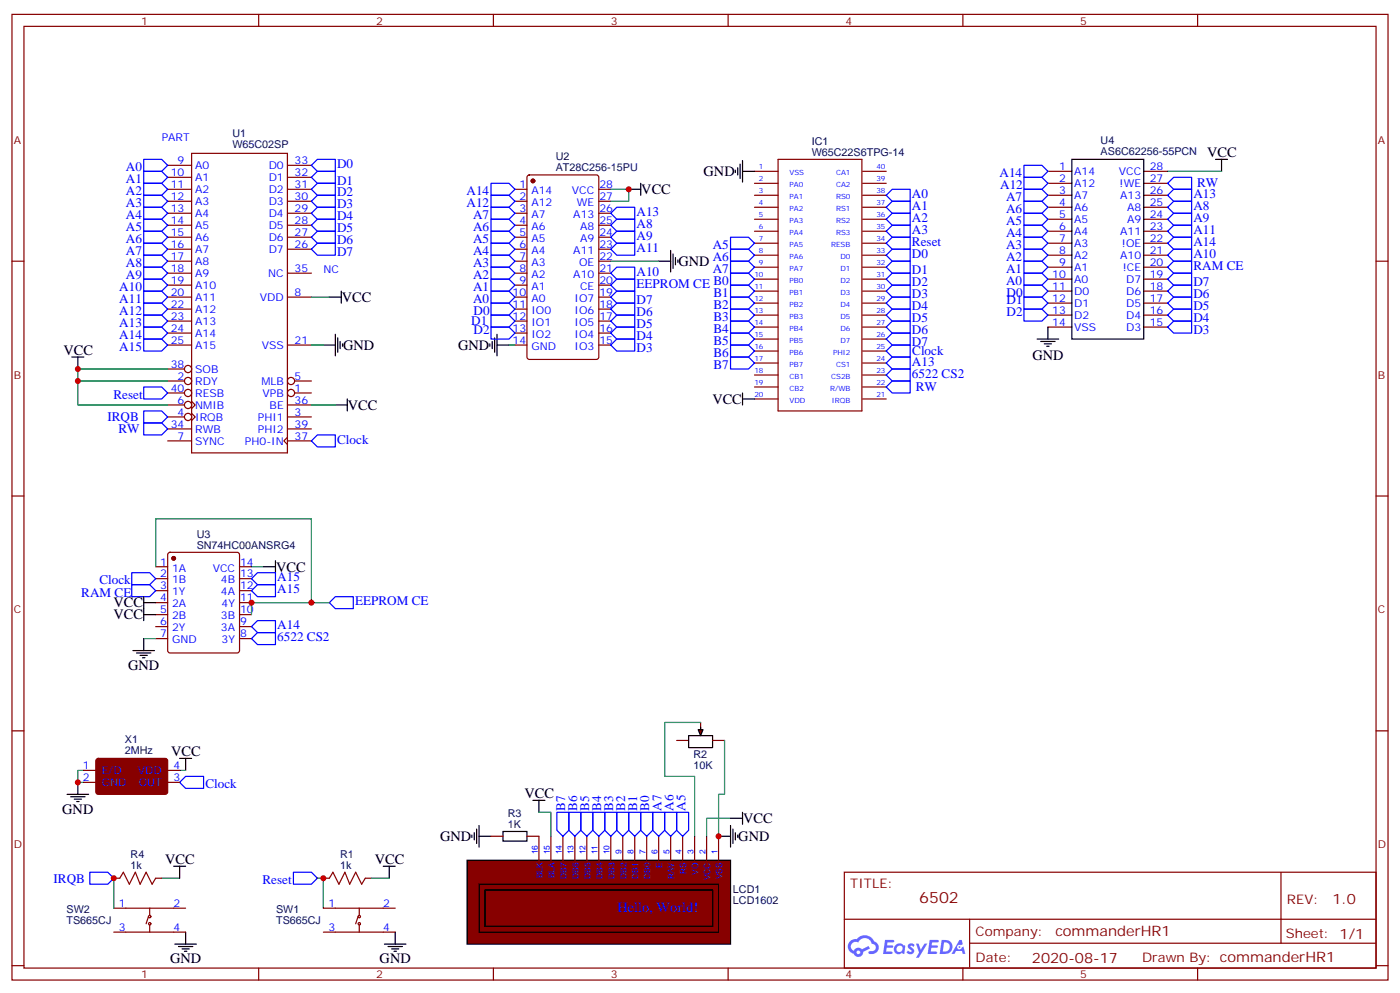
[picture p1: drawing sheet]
<svg xmlns="http://www.w3.org/2000/svg" width="412mm" height="292mm" viewBox="0 0 412 292" stroke-linecap="round" stroke-linejoin="round" font-family="sans-serif">
<g fill="none" stroke="#870000" stroke-width=".35">
<path d="M3.5 4.2h405.4v284.4h-405.4zM7.1 7.8h398.2v277.2h-398.2zM76.2 4.2v3.6M145.3 4.2v3.6M214.5 4.2v3.6M283.6 4.2v3.6M352.8 4.2v3.6M3.5 76.9h3.6M405.3 76.9h3.6M3.5 146h3.6M405.3 146h3.6M3.5 215.2h3.6"/>
<path d="M405.3 215.2h3.6M248.7 256.8h156.6v28.2h-156.6zM377.3 256.8v20.9M248.7 270.7h156.5M285.6 277.7h119.6M285.6 270.7v14.1M3.5 284.3h3.6M76.2 285v3.6M145.3 285v3.6M214.5 285v3.6M283.6 285v3.6M352.8 285v3.6"/>
<path d="M405.3 284.3h3.6"/>
</g>
<g fill="#5487ff">
<path d="M267.7 278a1.22 1.22 0 0 1 1.7 .3l-.4 .5a.47 .47 0 0 0-.3-.4 .47 .47 0 0 0-.5 .2l.1 .3a1.14 1.14 0 0 1 .8 1.7 1.14 1.14 0 0 1-1.9 0l-.2-.2 .5-.5 .7 .4a.29 .29 0 0 0 .3-.3 .29 .29 0 0 0-.2-.3 1.04 1.04 0 0 1-.6-1.7z"/>
<path d="M260.7 276.8h2.4l.3 .1-.2 .5-1.8 .1-.1 .9h1.5l.3 .3-.3 .4h-1.6l-.2 1.1h1.7l.2 .3-.2 .4h-2.6z"/>
<path d="M273.8 276.8h2.4l.3 .1-.1 .5-1.8 .1-.2 .9h1.6l.3 .3-.4 .4h-1.6l-.1 1.1h1.7l.2 .3-.2 .4h-2.6z"/>
<path d="M282.6 276.8h.7l.3 1.2-.6 .3a.69 .69 0 0 0-1 .3 .69 .69 0 0 0 .4 1 .69 .69 0 0 0 .9-.7l.5-.2 .6 2.2h-.8l-.2-.9h-1.8l-.5 .9h-.8z"/>
<path d="M269.8 277.8h.8l.6 1.9 1.1-1.9h.9l-2.6 4.2h-.8l.9-1.5z"/>
<path d="M277.4 276.8l-.6 4.1h1.3a2.11 2.11 0 0 0 2.5-2.1 2.11 2.11 0 0 0-2.5-2zM278.1 277.5a1.39 1.39 0 0 1 1.7 1.4 1.39 1.39 0 0 1-1.8 1.3h-.3z"/>
<path d="M263.7 278.4a1.54 1.54 0 0 0-.1 2.1 1.54 1.54 0 0 0 2.2 .2l.6 .2 .3-2.3-.2-.2-.4-.1a1.49 1.49 0 0 0-2.4 .1zM264 279.4a.94 .94 0 0 1 1.8 0 .94 .94 0 0 1-1.8 0z"/>
<path d="M250.4 277.1a2.18 2.18 0 0 0 1.1 3.7 1.44 1.44 0 0 0 1.6 1 1.44 1.44 0 0 0 1.2-1.5l2-1-.5-.8-1.9 1a1.47 1.47 0 0 0-2.4 .5 1.39 1.39 0 0 1-.7-2 1.39 1.39 0 0 1 2-.5 2.12 2.12 0 0 1 2.2-1.3 2.12 2.12 0 0 1 1.9 1.7 1.14 1.14 0 0 1 1.1 1.4 1.14 1.14 0 0 1-1.7 .8 .43 .43 0 0 0-.5 .3 .43 .43 0 0 0 .4 .5 1.98 1.98 0 0 0 2.5-1.2 1.98 1.98 0 0 0-1.2-2.5 3.1 3.1 0 0 0-5.3-.7l-.9 .1zM252.3 280.4a.55 .55 0 0 1 1.1 0 .55 .55 0 0 1-1.1 0z"/>
<circle cx="282.6" cy="278.9" r=".26"/>
</g>
<g fill="none" stroke="#870000" stroke-width=".35">
<path d="M49.4 48.7h7M49.4 52.2h7M49.4 55.7h7M49.4 59.3h7M56.4 45.2h28.3v88.1h-28.3zM84.7 48.7h7M84.7 52.2h7M84.7 55.7h7M84.7 59.3h7M151.7 55.7h3.5M151.7 59.3h3.5M155.5 51.7l.4-.2h19.8l.6 .4 .1 53.2-.5 .7h-20l-.6-.4-.1-53.2z"/>
<path d="M176.4 55.7h3.5M176.4 59.3h3.5M222.2 50.4h7M222.2 54h7M222.2 57.5h7M229.2 46.9h24.7v74.1h-24.7zM254.1 50.4h7M254.1 54h7M254.1 57.5h7M49.4 62.8h7M49.4 66.3h7M49.4 69.8h7"/>
<path d="M49.4 73.4h7M49.4 76.9h7M84.7 62.8h7M84.7 66.3h7M84.7 69.8h7M84.7 73.4h7M151.7 62.8h3.5M151.7 66.3h3.5M151.7 69.8h3.5M151.7 73.4h3.5M151.7 76.9h3.5M176.4 62.8h3.5"/>
<path d="M176.4 66.3h3.5M176.4 69.8h3.5M176.4 73.4h3.5M176.4 76.9h3.5M222.2 61h7M222.2 64.6h7M222.2 68.1h7M222.2 71.6h7M222.2 75.1h7M222.2 78.7h7M254.1 61h7M254.1 64.6h7"/>
<path d="M254.1 68.1h7M254.1 71.6h7M254.1 75.1h7M254.1 78.7h7M49.4 80.4h7M49.4 84h7M49.4 87.5h7M49.4 91h7M49.4 94.5h7M49.4 98.1h7M84.7 80.4h7M84.7 87.5h7"/>
<path d="M151.7 80.4h3.5M151.7 84h3.5M151.7 87.5h3.5M151.7 91h3.5M151.7 94.5h3.5M151.7 98.1h3.5M176.4 80.4h3.5M176.4 84h3.5M176.4 87.5h3.5M176.4 91h3.5M176.4 94.5h3.5M176.4 98.1h3.5"/>
<path d="M222.2 82.2h7M222.2 85.7h7M222.2 89.3h7M222.2 92.8h7M222.2 96.3h7M222.2 99.8h7M254.1 82.2h7M254.1 85.7h7M254.1 89.3h7M254.1 92.8h7M254.1 96.3h7M254.1 99.8h7"/>
<path d="M49.4 101.6h7M49.4 119.2h4.9M49.4 112.2h4.9M49.4 108.7h4.9M49.4 115.7h4.9M56.4 118.2l1.1 1-1.1 1.1M84.7 101.6h7M84.7 119.2h7M86.8 112.2h4.9M86.8 115.7h4.9M151.7 101.6h3.5M176.4 101.6h3.5"/>
<path d="M222.2 103.4h7M222.2 106.9h7M222.2 110.4h7M222.2 113.9h7M222.2 117.5h7M254.1 103.4h7M254.1 106.9h7M254.1 110.4h7M254.1 113.9h7M254.1 117.5h7M49.4 122.8h4.9M49.4 129.8h7"/>
<path d="M49.4 126.3h7M56.4 121.7l1.1 1.1-1.1 1M84.7 128.8l-1.1 1 1.1 1.1M84.7 122.8h7M84.7 129.8h7M84.7 126.3h7M45.9 166.9h3.5M45.9 170.4h3.5M45.9 173.9h3.5M45.9 177.4h3.5M49.6 162.8l.5-.2h19.7l.5 .2 .3 .5v28.3l-.3 .5-.5 .2h-19.7l-.5-.3-.2-.4v-28.3zM70.6 166.9h3.5"/>
<path d="M70.6 170.4h3.5M70.6 173.9h3.5M70.6 177.4h3.5M45.9 181h3.5M45.9 184.5h3.5M45.9 188h3.5M70.6 181h3.5M70.6 184.5h3.5M70.6 188h3.5M24.7 226.8h3.5M24.7 230.4h3.5M49.4 226.8h3.5"/>
<path d="M49.4 230.4h3.5M95.2 258.6h1.8l1.1-1.8 1.7 3.5 1.8-3.5 1.4 3.5 1.8-3.5 1.7 3.5 1.1-1.7h1.8M95.2 267.4h21.2M95.2 274.5h21.2M105.5 269.9l-.7 2.1M105.8 272.3v2.2M105.8 267.4v2.1"/>
<circle cx="55.4" cy="108.7" r="1.06"/>
<circle cx="55.4" cy="112.2" r="1.06"/>
<circle cx="55.4" cy="119.2" r="1.06"/>
<circle cx="55.4" cy="115.7" r="1.06"/>
<circle cx="85.7" cy="112.2" r="1.06"/>
<circle cx="85.7" cy="115.7" r="1.06"/>
<circle cx="55.4" cy="122.8" r="1.06"/>
<circle cx="105.8" cy="269.9" r=".35"/>
<circle cx="105.8" cy="272" r=".35"/>
</g>
<g fill="none" stroke="#000" stroke-width=".35">
<path d="M185.2 55.7h3.5M188.7 54v3.5M216.6 50.1v.7M217.3 49.4v2.1M218 48.3v4.3M218.7 47.3v6.3M218.7 50.4h3.5M194 76.9h3.6M197.6 73.7v6.4M198.3 74.8v4.2M199 75.8v2.2M199.7 76.6v.7"/>
<path d="M97 87.5h3.5M98.8 98.4v6.4M99.5 99.5v4.2M100.5 85.7v3.6M145.7 99.5v4.2M146.4 98.4v6.4M21.2 105.1h3.5M22.9 105.1v3.6M95.2 101.6h3.6M98.8 119.2h3.5M100.2 100.5v2.2M100.9 101.2v.8"/>
<path d="M102.3 117.5v3.5M144.3 101.2v.8M145 100.5v2.2M146.4 101.6h3.5M218.7 117.5h3.5M218.7 115.7v3.5M77.6 166.9h3.5M81.1 165.1v3.5M39.2 191.6h6.3M40.2 192.3h4.2M41.3 193h2.1M42 193.7h.7"/>
<path d="M42.3 188v3.6M19.8 233.9h6.3M20.8 234.6h4.2M21.9 235.3h2.1M22.6 236h.7M22.9 230.4v3.5M52.9 223.3h3.5M54.7 223.3v3.5M112.9 255.1h3.5M114.7 255.1v3.5M113.2 278h6.4M114.3 278.7h4.2"/>
<path d="M115.4 279.4h2.1M116.4 274.5v3.5M116.1 280.1h.7"/>
</g>
<g fill="none" stroke="#008700" stroke-width=".35">
<path d="M179.9 55.7h5.3v3.6h-5.3M179.9 76.9h14.1M91.7 87.5h5.3M49.4 108.7h-26.5v3.5h26.5M91.7 101.6h3.5M91.7 119.2h7.1M149.9 101.6h1.8M74.1 166.9h3.5M42.3 188h3.6M24.7 226.8h-1.8v3.6h1.8M52.9 226.8h1.8M93.5 258.6h1.7v8.8"/>
<path d="M109.4 258.6h5.3"/>
</g>
<g fill="none" stroke="#00f" stroke-width=".35">
<path d="M42.3 46.9h5.3l1.8 1.8-1.8 1.7h-5.3zM42.3 50.4h5.3l1.8 1.8-1.8 1.8h-5.3zM42.3 54h5.3l1.8 1.7-1.8 1.8h-5.3zM42.3 57.5h5.3l1.8 1.8-1.8 1.7h-5.3zM93.5 46.9h5.3v3.5h-5.3l-1.8-1.7zM93.5 50.4h5.3v3.6h-5.3l-1.8-1.8zM93.5 54h5.3v3.5h-5.3l-1.8-1.8zM93.5 57.5h5.3v3.5h-5.3l-1.8-1.7zM144.6 54h5.3l1.8 1.7-1.8 1.8h-5.3zM144.6 57.5h5.3l1.8 1.8-1.8 1.7h-5.3zM261.1 57.5l1.7-1.8h5.3v3.6h-5.3zM262.8 59.3h5.3v3.5h-5.3l-1.7-1.8z"/>
<path d="M42.3 61h5.3l1.8 1.8-1.8 1.8h-5.3zM42.3 64.6h5.3l1.8 1.7-1.8 1.8h-5.3zM42.3 68.1h5.3l1.8 1.7-1.8 1.8h-5.3zM42.3 71.6h5.3l1.8 1.8-1.8 1.7h-5.3zM42.3 75.1h5.3l1.8 1.8-1.8 1.8h-5.3zM42.3 78.7h5.3l1.8 1.7-1.8 1.8h-5.3zM93.5 61h5.3v3.6h-5.3l-1.8-1.8zM93.5 64.6h5.3v3.5h-5.3l-1.8-1.8zM93.5 68.1h5.3v3.5h-5.3l-1.8-1.8zM93.5 71.6h5.3v3.5h-5.3l-1.8-1.7zM144.6 61h5.3l1.8 1.8-1.8 1.8h-5.3zM144.6 64.6h5.3l1.8 1.7-1.8 1.8h-5.3z"/>
<path d="M144.6 68.1h5.3l1.8 1.7-1.8 1.8h-5.3zM144.6 71.6h5.3l1.8 1.8-1.8 1.7h-5.3zM144.6 75.1h5.3l1.8 1.8-1.8 1.8h-5.3zM144.6 78.7h5.3l1.8 1.7-1.8 1.8h-5.3zM179.9 62.8l1.8-1.8h5.3v3.6h-5.3zM179.9 73.4l1.8-1.8h5.3v3.5h-5.3zM179.9 69.8l1.8-1.7h5.3v3.5h-5.3zM179.9 66.3l1.8-1.7h5.3v3.5h-5.3zM261.1 75.1l1.7-1.7h5.3v3.5h-5.3zM261.1 68.1l1.7-1.8h5.3v3.5h-5.3zM262.8 76.9h5.3v3.5h-5.3l-1.7-1.7zM262.8 69.8h5.3v3.6h-5.3l-1.7-1.8z"/>
<path d="M262.8 62.8h5.3v3.5h-5.3l-1.7-1.7zM42.3 82.2h5.3l1.8 1.8-1.8 1.7h-5.3zM42.3 85.7h5.3l1.8 1.8-1.8 1.8h-5.3zM42.3 89.3h5.3l1.8 1.7-1.8 1.8h-5.3zM42.3 92.8h5.3l1.8 1.7-1.8 1.8h-5.3zM42.3 96.3h5.3l1.8 1.8-1.8 1.7h-5.3zM42.3 99.8h5.3l1.8 1.8-1.8 1.8h-5.3zM144.6 82.2h5.3l1.8 1.8-1.8 1.7h-5.3zM144.6 85.7h5.3l1.8 1.8-1.8 1.8h-5.3zM144.6 89.3h5.3l1.8 1.7-1.8 1.8h-5.3zM144.6 92.8h5.3l1.8 1.7-1.8 1.8h-5.3zM144.6 96.3h5.3l1.8 1.8-1.8 1.7h-5.3z"/>
<path d="M179.9 84l1.8-1.8h5.3v3.5h-5.3zM179.9 80.4l1.8-1.7h5.3v3.5h-5.3zM181.7 99.8h5.3v3.6h-5.3l-1.8-1.8zM181.7 96.3h5.3v3.5h-5.3l-1.8-1.7zM181.7 89.3h5.3v3.5h-5.3l-1.8-1.8zM181.7 92.8h5.3v3.5h-5.3l-1.8-1.8zM181.7 85.7h5.3v3.6h-5.3l-1.8-1.8zM262.8 80.4h5.3v3.6h-5.3l-1.7-1.8zM262.8 87.5h5.3v3.5h-5.3l-1.7-1.7zM262.8 84h5.3v3.5h-5.3l-1.7-1.8zM262.8 94.5h5.3v3.6h-5.3l-1.7-1.8zM262.8 91h5.3v3.5h-5.3l-1.7-1.7z"/>
<path d="M262.8 98.1h5.3v3.5h-5.3l-1.7-1.8zM42.3 113.9h5.3l1.8 1.8-1.8 1.8h-5.3zM261.1 106.9l1.7-1.8h5.3v3.6h-5.3zM261.1 113.9l1.7-1.7h5.3v3.5h-5.3zM262.8 108.7h5.3v3.5h-5.3l-1.7-1.8zM262.8 101.6h5.3v3.5h-5.3l-1.7-1.7zM42.3 124.5h5.3l1.8 1.8-1.8 1.8h-5.3zM91.7 129.8l1.8-1.7h5.3v3.5h-5.3zM74.1 173.9l1.7-1.7h5.3v3.5h-5.3zM74.1 170.4l1.7-1.8h5.3v3.6h-5.3zM97 177.4l1.8-1.7h5.3v3.5h-5.3zM74.1 184.5l1.7-1.8h5.3v3.6h-5.3z"/>
<path d="M74.1 188l1.7-1.7h5.3v3.5h-5.3zM54.7 228.6h5.3v3.5h-5.3l-1.8-1.7zM86.4 256.8h5.3l1.8 1.8-1.8 1.7h-5.3z"/>
</g>
<g fill="#870000" stroke="#870000" stroke-width=".35">
<path d="M28.5 223.5l.4-.2 20.1 .1 .4 .6-.1 9.5-.6 .4-20-.1-.5-.6v-9.2z"/>
<circle cx="157" cy="53.3" r=".53"/>
<circle cx="51.2" cy="164.4" r=".53"/>
</g>
<path d="M137.6 253.3h77.6v24.7h-77.6z" fill="#870000" stroke="#000" stroke-width=".35"/>
<g fill="none" stroke="#870000" stroke-width=".35">
<path d="M158.7 246.2v7.1M162.3 246.2v7.1M165.8 246.2v7.1M169.3 246.2v7.1M172.9 246.2v7.1M176.4 246.2v7.1M179.9 246.2v7.1M183.4 246.2v7.1M187 246.2v7.1M190.5 246.2v7.1M194 246.2v7.1M197.6 246.2v7.1"/>
<path d="M201.1 246.2v7.1M204.6 246.2v7.1M208.1 246.2v7.1M211.7 246.2v7.1"/>
</g>
<path d="M141.1 260.3h70.6v14.2h-70.6z" fill="#870000" stroke="#000" stroke-width=".35"/>
<path d="M142.9 262.1h67v10.6h-67z" fill="none" stroke="#000" stroke-width=".35"/>
<path d="M142.9 262.1h67v10.6h-67z" fill="#870000" stroke="#000" stroke-width=".35"/>
<path d="M202.8 216.6h7.1v3.5h-7.1zM206.4 214.1v1.8M218.7 239.2v3.5M211.7 246.2h3.5M215.2 243.1v6.3M215.2 240.9h3.5M215.9 244.1v4.3M216.6 245.2v2.1M217.3 245.9v.7" fill="none" stroke="#000" stroke-width=".35"/>
<path d="M199.3 218h3.5M206.4 212.7v3.6M209.9 218h3.5" fill="none" stroke="#870000" stroke-width=".35"/>
<path d="M205.7 214.8h1.4l-.7 1.8z" fill="#870000" stroke="#000" stroke-width=".35"/>
<path d="M344 50.4h15.8M22.9 112.2v7h26.5M45.9 166.9v-14.1h45.8v24.6M97 177.4h-22.9v3.6M206.4 212.7h-10.6v15.9h8.8v17.6M213.4 218v15.9h-1.7v12.3M158.7 239.2h3.6v7M33.5 258.6v8.8M47.6 258.6h5.3M215.2 240.9h-7.1v5.3" fill="none" stroke="#008700" stroke-width=".35"/>
<g fill="none" stroke="#000" stroke-width=".35">
<path d="M315.7 46.9h21.2v52.9h-21.2zM358.1 46.9h3.5M359.8 46.9v3.5M305.5 99.8h6.4M308.7 96.3v3.5M306.6 100.5h4.2M307.6 101.2h2.1M308.3 102h.7M42.3 177.4h3.6M42.3 175.7v7M42.3 181h3.6M157 235.7h3.5"/>
<path d="M158.7 235.7v3.5M51.2 255.1h3.5M52.9 255.1v3.5M139 245.9v.7M139.7 245.2v2.1M140.4 244.1v4.3M141.1 246.2h3.5M141.1 243.1v6.3M148.2 244.8h7v2.8h-7zM51.5 278h6.4M52.6 278.7h4.2M53.6 279.4h2.1"/>
<path d="M54.7 274.5v3.5M54.3 280.1h.7"/>
</g>
<g fill="none" stroke="#870000" stroke-width=".35">
<path d="M308.7 50.4h7M308.7 54h7M308.7 57.5h7M336.9 50.4h7.1M336.9 54h7.1M336.9 57.5h7.1M308.7 61h7M308.7 64.6h7M308.7 68.1h7M308.7 71.6h7M308.7 75.1h7M308.7 78.7h7"/>
<path d="M336.9 61h7.1M336.9 64.6h7.1M336.9 68.1h7.1M336.9 71.6h7.1M336.9 75.1h7.1M336.9 78.7h7.1M308.7 82.2h7M308.7 85.7h7M308.7 89.3h7M308.7 92.8h7M308.7 96.3h7M336.9 82.2h7.1"/>
<path d="M336.9 85.7h7.1M336.9 89.3h7.1M336.9 92.8h7.1M336.9 96.3h7.1M33.5 258.6h1.8l1-1.8 1.8 3.5 1.8-3.5 1.4 3.5 1.7-3.5 1.8 3.5 1.1-1.7h1.7M144.6 246.2h3.6M155.2 246.2h3.5M33.5 267.4h21.2M33.5 274.5h21.2M43.7 269.9l-.7 2.1M44.1 272.3v2.2M44.1 267.4v2.1"/>
<circle cx="44.1" cy="269.9" r=".35"/>
<circle cx="44.1" cy="272" r=".35"/>
</g>
<g fill="none" stroke="#00f" stroke-width=".35">
<path d="M301.6 59.3h5.3l1.8 1.7-1.8 1.8h-5.3zM301.6 55.7h5.3l1.8 1.8-1.8 1.8h-5.3zM301.6 52.2h5.3l1.8 1.8-1.8 1.7h-5.3zM301.6 48.7h5.3l1.8 1.7-1.8 1.8h-5.3zM344 54l1.7-1.8h5.3v3.5h-5.3zM345.7 55.7h5.3v3.6h-5.3l-1.7-1.8zM215.2 69.8h5.3l1.7 1.8-1.7 1.8h-5.3zM215.2 73.4h5.3l1.7 1.7-1.7 1.8h-5.3zM215.2 76.9h5.3l1.7 1.8-1.7 1.7h-5.3zM301.6 76.9h5.3l1.8 1.8-1.8 1.7h-5.3zM301.6 73.4h5.3l1.8 1.7-1.8 1.8h-5.3zM301.6 69.8h5.3l1.8 1.8-1.8 1.8h-5.3z"/>
<path d="M301.6 62.8h5.3l1.8 1.8-1.8 1.7h-5.3zM301.6 66.3h5.3l1.8 1.8-1.8 1.7h-5.3zM344 61l1.7-1.7h5.3v3.5h-5.3zM344 71.6l1.7-1.8h5.3v3.6h-5.3zM344 78.7l1.7-1.8h5.3v3.5h-5.3zM345.7 62.8h5.3v3.5h-5.3l-1.7-1.7zM345.7 73.4h5.3v3.5h-5.3l-1.7-1.8zM345.7 66.3h5.3v3.5h-5.3l-1.7-1.7zM215.2 80.4h5.3l1.7 1.8-1.7 1.8h-5.3zM215.2 84h5.3l1.7 1.7-1.7 1.8h-5.3zM215.2 87.5h5.3l1.7 1.8-1.7 1.7h-5.3zM215.2 91h5.3l1.7 1.8-1.7 1.7h-5.3z"/>
<path d="M215.2 94.5h5.3l1.7 1.8-1.7 1.8h-5.3zM215.2 98.1h5.3l1.7 1.7-1.7 1.8h-5.3zM301.6 80.4h5.3l1.8 1.8-1.8 1.8h-5.3zM301.6 84h5.3l1.8 1.7-1.8 1.8h-5.3zM301.6 87.5h5.3l1.8 1.8-1.8 1.7h-5.3zM301.6 91h5.3l1.8 1.8-1.8 1.7h-5.3zM345.7 91h5.3v3.5h-5.3l-1.7-1.7zM345.7 94.5h5.3v3.6h-5.3l-1.7-1.8zM345.7 84h5.3v3.5h-5.3l-1.7-1.8zM345.7 87.5h5.3v3.5h-5.3l-1.7-1.7zM345.7 80.4h5.3v3.6h-5.3l-1.7-1.8zM215.2 101.6h5.3l1.7 1.8-1.7 1.7h-5.3z"/>
<path d="M215.2 105.1h5.3l1.7 1.8-1.7 1.8h-5.3zM42.3 121h5.3l1.8 1.8-1.8 1.7h-5.3zM38.8 172.2h5.3l1.8 1.7-1.8 1.8h-5.3zM38.8 168.6h5.3l1.8 1.8-1.8 1.8h-5.3zM164 239.2h3.6v5.3l-1.8 1.7-1.8-1.7zM167.6 239.2h3.5v5.3l-1.8 1.7-1.7-1.7zM171.1 239.2h3.5v5.3l-1.7 1.7-1.8-1.7zM174.6 239.2h3.6v5.3l-1.8 1.7-1.8-1.7zM178.2 239.2h3.5v5.3l-1.8 1.7-1.7-1.7zM181.7 239.2h3.5v5.3l-1.8 1.7-1.7-1.7zM185.2 239.2h3.5v5.3l-1.7 1.7-1.8-1.7zM188.7 239.2h3.6v5.3l-1.8 1.7-1.8-1.7z"/>
<path d="M192.3 239.2h3.5v5.3l-1.8 1.7-1.7-1.7zM195.8 239.2h3.5v5.3l-1.7 1.7-1.8-1.7zM199.3 239.2h3.5v5.3l-1.7 1.7-1.8-1.7zM26.5 256.8h5.2l1.8 1.8-1.8 1.7h-5.2z"/>
</g>
<g fill="#c00">
<circle cx="22.9" cy="230.4" r=".88"/>
<circle cx="95.3" cy="258.6" r=".88"/>
<circle cx="185.2" cy="55.7" r=".88"/>
<circle cx="211.7" cy="246.2" r=".88"/>
<circle cx="74.1" cy="177.4" r=".88"/>
<circle cx="91.7" cy="177.4" r=".88"/>
<circle cx="22.9" cy="108.7" r=".88"/>
<circle cx="22.9" cy="112.2" r=".88"/>
<circle cx="33.5" cy="258.6" r=".88"/>
</g>
<text font-size="4.6" fill="#800" x="270.8" y="265.8">6502</text>
<g font-size="4.2">
<text x="355.6" y="46.2">VCC</text>
<text x="207.3" y="51.9">GND</text>
<text x="188.9" y="57.1">VCC</text>
<text x="199.8" y="78.3">GND</text>
<text x="100.7" y="88.9">VCC</text>
<text x="18.7" y="104.4">VCC</text>
<text x="101.1" y="103">GND</text>
<text x="134.9" y="103">GND</text>
<text x="304.1" y="105.9">GND</text>
<text x="209.8" y="118.9">VCC</text>
<text x="102.5" y="120.6">VCC</text>
<text x="81.3" y="168.3">VCC</text>
<text x="33.5" y="178.9">VCC</text>
<text x="33.5" y="182.4">VCC</text>
<text x="37.7" y="197.2">GND</text>
<text x="50.4" y="222.6">VCC</text>
<text x="18.3" y="239.5">GND</text>
<text x="154.5" y="234.9">VCC</text>
<text x="218.9" y="242.4">VCC</text>
<text x="129.6" y="247.6">GND</text>
<text x="217.5" y="247.7">GND</text>
<text x="48.7" y="254.4">VCC</text>
<text x="110.4" y="254.4">VCC</text>
<text x="50.1" y="283.6">GND</text>
<text x="111.8" y="283.6">GND</text>
</g>
<text font-size="4.2" fill="#00f" x="181.9" y="268.4">Hello, World!</text>
<g font-size="4.2" fill="#800">
<text x="392.5" y="266.1">1.0</text>
<text x="310.9" y="275.6">commanderHR1</text>
<text x="304" y="283.4">2020-08-17</text>
</g>
<g font-size="3.9" fill="#00f">
<text x="37.1" y="50.4">A0</text>
<text x="37.1" y="54">A1</text>
<text x="99.3" y="49.4">D0</text>
<text x="294.4" y="52.2">A14</text>
<text x="37.1" y="57.5">A2</text>
<text x="99.3" y="54.3">D1</text>
<text x="99.3" y="57.9">D2</text>
<text x="137.4" y="57.5">A14</text>
<text x="268.6" y="58.2">A0</text>
<text x="294.6" y="55.7">A12</text>
<text x="296.4" y="59.3">A7</text>
<text x="351.5" y="58.3">A13</text>
<text x="352.6" y="55.2">RW</text>
<text x="37.1" y="61">A3</text>
<text x="37.1" y="64.6">A4</text>
<text x="99.3" y="61.4">D3</text>
<text x="99.3" y="64.9">D4</text>
<text x="137.4" y="61">A12</text>
<text x="139.4" y="64.6">A7</text>
<text x="187.5" y="63.5">A13</text>
<text x="268.6" y="61.8">A1</text>
<text x="268.6" y="65.3">A2</text>
<text x="296.4" y="62.8">A6</text>
<text x="351.5" y="61.9">A8</text>
<text x="351.5" y="65.4">A9</text>
<text x="37.1" y="68.1">A5</text>
<text x="37.1" y="71.6">A6</text>
<text x="99.3" y="68.4">D5</text>
<text x="99.3" y="72">D6</text>
<text x="139.4" y="68.1">A6</text>
<text x="139.4" y="71.6">A5</text>
<text x="187.5" y="70.6">A9</text>
<text x="187.5" y="67">A8</text>
<text x="268.6" y="68.8">A3</text>
<text x="296.4" y="66.3">A5</text>
<text x="296.4" y="69.8">A4</text>
<text x="351.5" y="68.9">A11</text>
<text x="37.1" y="75.1">A7</text>
<text x="99.3" y="75.5">D7</text>
<text x="139.4" y="75.1">A4</text>
<text x="187.5" y="74.1">A11</text>
<text x="209.9" y="73.4">A5</text>
<text x="209.9" y="76.9">A6</text>
<text x="268.6" y="75.8">D0</text>
<text x="268.6" y="72.4">Reset</text>
<text x="296.4" y="76.9">A2</text>
<text x="296.4" y="73.4">A3</text>
<text x="351.5" y="76">A10</text>
<text x="351.5" y="72.3">A14</text>
<text x="37.1" y="78.7">A8</text>
<text x="37.1" y="82.2">A9</text>
<text x="139.4" y="78.7">A3</text>
<text x="139.4" y="82.2">A2</text>
<text x="187.5" y="81.2">A10</text>
<text x="209.9" y="80.4">A7</text>
<text x="268.6" y="80.8">D1</text>
<text x="296.4" y="84">A0</text>
<text x="296.4" y="80.4">A1</text>
<text x="351.5" y="79.5">RAM CE</text>
<text x="35.1" y="85.7">A10</text>
<text x="35.1" y="89.3">A11</text>
<text x="139.4" y="85.7">A1</text>
<text x="139.4" y="89.3">A0</text>
<text x="187.5" y="84.7">EEPROM CE B0</text>
<text x="187.5" y="89.6">D7</text>
<text x="210.2" y="87.5">B1</text>
<text x="268.6" y="84.3">D2</text>
<text x="268.6" y="87.8">D3</text>
<text x="296.5" y="87.5">D0</text>
<text x="296.5" y="89.6">D1</text>
<text x="351.5" y="87.8">D6</text>
<text x="351.5" y="84.3">D7</text>
<text x="35.1" y="92.8">A12</text>
<text x="138.8" y="95.8">D1</text>
<text x="139.5" y="92.8">D0</text>
<text x="187.5" y="93.1">D6</text>
<text x="210.2" y="91">B2</text>
<text x="210.2" y="94.5">B3</text>
<text x="268.6" y="91.4">D4</text>
<text x="268.6" y="94.9">D5</text>
<text x="296.5" y="93.1">D2</text>
<text x="351.5" y="94.9">D4</text>
<text x="351.5" y="91.4">D5</text>
<text x="35.1" y="96.3">A13</text>
<text x="35.1" y="99.8">A14</text>
<text x="139.5" y="98.4">D2</text>
<text x="187.5" y="100.2">D4</text>
<text x="187.5" y="96.7">D5</text>
<text x="210.2" y="98.1">B4</text>
<text x="210.2" y="101.6">B5</text>
<text x="268.6" y="98.4">D6</text>
<text x="268.6" y="102">D7</text>
<text x="351.5" y="98.4">D3</text>
<text x="35.1" y="103.4">A15</text>
<text x="187.5" y="103.7">D3</text>
<text x="210.2" y="105.1">B6</text>
<text x="268.6" y="107.7">A13</text>
<text x="268.7" y="104.7">Clock</text>
<text x="210.2" y="108.7">B7</text>
<text x="268.6" y="111.2">6522 CS2</text>
<text x="33.4" y="117.5">Reset</text>
<text x="269.7" y="115.1">RW</text>
<text x="31.6" y="124">IRQB</text>
<text x="34.9" y="127.6">RW</text>
<text x="99.3" y="130.6">Clock</text>
<text x="29.3" y="172.1">Clock</text>
<text x="81.7" y="171.2">A15</text>
<text x="24" y="175.7">RAM CE</text>
<text x="81.7" y="174.7">A15</text>
<text x="104.6" y="178.2">EEPROM CE</text>
<text x="81.7" y="185.3">A14</text>
<text x="81.7" y="188.8">6522 CS2</text>
<text x="60.5" y="232.1">Clock</text>
<text x="166.5" y="238.7" transform="rotate(-90 166.5 238.7)">B7</text>
<text x="170.1" y="238.7" transform="rotate(-90 170.1 238.7)">B6</text>
<text x="173.6" y="238.7" transform="rotate(-90 173.6 238.7)">B5</text>
<text x="177.1" y="238.7" transform="rotate(-90 177.1 238.7)">B4</text>
<text x="180.6" y="238.7" transform="rotate(-90 180.6 238.7)">B3</text>
<text x="184.2" y="238.7" transform="rotate(-90 184.2 238.7)">B2</text>
<text x="187.7" y="238.7" transform="rotate(-90 187.7 238.7)">B1</text>
<text x="191.2" y="238.7" transform="rotate(-90 191.2 238.7)">B0</text>
<text x="194.9" y="238.7" transform="rotate(-90 194.9 238.7)">A7</text>
<text x="198.4" y="238.7" transform="rotate(-90 198.4 238.7)">A6</text>
<text x="201.9" y="238.7" transform="rotate(-90 201.9 238.7)">A5</text>
<text x="15.8" y="259.9">IRQB</text>
<text x="77.3" y="260.3">Reset</text>
</g>
<g font-size="3.9" fill="#800">
<text x="250.5" y="261.4">TITLE:</text>
<text x="379.1" y="266.1">REV:</text>
<text x="287.4" y="275.6">Company:</text>
<text x="378.7" y="276.2">Sheet: 1/1</text>
<text x="287.4" y="283.3">Date:</text>
<text x="336.4" y="283.4">Draw</text>
<text x="346.6" y="283.4">n By: commanderHR1</text>
</g>
<g font-size="3.2" fill="#800">
<text x="41.6" y="7.2">1</text>
<text x="110.8" y="7.2">2</text>
<text x="179.9" y="7.2">3</text>
<text x="249.1" y="7.2">4</text>
<text x="318.2" y="7.2">5</text>
<text x="4.1" y="42.3">A</text>
<text x="405.9" y="42.3">A</text>
<text x="4.1" y="111.5">B</text>
<text x="405.9" y="111.5">B</text>
<text x="4.1" y="180.6">C</text>
<text x="405.9" y="180.6">C</text>
<text x="4.1" y="249.8">D</text>
<text x="405.9" y="249.8">D</text>
<text x="41.6" y="288">1</text>
<text x="110.8" y="288">2</text>
<text x="179.9" y="288">3</text>
<text x="249.1" y="288">4</text>
<text x="318.2" y="288">5</text>
</g>
<g font-size="3.2" fill="#00f">
<text x="47.6" y="41.6">PART</text>
<text x="50.3" y="51.9">10</text>
<text x="52.3" y="48.3">9</text>
<text x="57.5" y="49.7">A0</text>
<text x="57.5" y="53.3">A1</text>
<text x="79.1" y="49.7">D0</text>
<text x="79.1" y="53.3">D1</text>
<text x="86.8" y="48.3">33</text>
<text x="86.8" y="51.9">32</text>
<text x="312" y="50.1">1</text>
<text x="312" y="53.6">2</text>
<text x="316.4" y="51.5">A14</text>
<text x="329.6" y="51.5">VCC</text>
<text x="338.7" y="53.6">27</text>
<text x="338.7" y="50.1">28</text>
<text x="50.3" y="55.4">11</text>
<text x="50.3" y="58.9">12</text>
<text x="57.5" y="56.8">A2</text>
<text x="79.1" y="56.8">D2</text>
<text x="86.8" y="55.4">31</text>
<text x="86.8" y="58.9">30</text>
<text x="153" y="55.4">1</text>
<text x="153" y="58.9">2</text>
<text x="156.5" y="57.1">A14</text>
<text x="168.5" y="57.1">VCC</text>
<text x="176.6" y="58.9">27</text>
<text x="176.6" y="55.4">28</text>
<text x="312" y="57.1">3</text>
<text x="316.4" y="55">A12</text>
<text x="316.4" y="58.6">A7</text>
<text x="329.8" y="55">!WE</text>
<text x="330" y="58.6">A13</text>
<text x="338.7" y="57.1">26</text>
<text x="50.3" y="62.4">13</text>
<text x="50.3" y="66">14</text>
<text x="57.5" y="60.3">A3</text>
<text x="57.5" y="63.9">A4</text>
<text x="79.1" y="60.3">D3</text>
<text x="79.1" y="63.9">D4</text>
<text x="86.8" y="62.4">29</text>
<text x="86.8" y="66">28</text>
<text x="153" y="62.4">3</text>
<text x="153" y="66">4</text>
<text x="156.5" y="60.7">A12</text>
<text x="156.5" y="64.2">A7</text>
<text x="168.9" y="64.2">A13</text>
<text x="169.9" y="60.7">WE</text>
<text x="176.6" y="66">25</text>
<text x="176.6" y="62.4">26</text>
<text x="312" y="60.7">4</text>
<text x="312" y="64.2">5</text>
<text x="316.4" y="62.1">A6</text>
<text x="316.4" y="65.6">A5</text>
<text x="332" y="65.6">A9</text>
<text x="332" y="62.1">A8</text>
<text x="338.7" y="64.2">24</text>
<text x="338.7" y="60.7">25</text>
<text x="50.3" y="69.5">15</text>
<text x="57.5" y="67.4">A5</text>
<text x="57.5" y="70.9">A6</text>
<text x="79.1" y="67.4">D5</text>
<text x="79.1" y="70.9">D6</text>
<text x="86.8" y="69.5">27</text>
<text x="153" y="69.5">5</text>
<text x="156.5" y="67.7">A6</text>
<text x="156.5" y="71.3">A5</text>
<text x="170.9" y="71.3">A9</text>
<text x="170.9" y="67.7">A8</text>
<text x="176.6" y="69.5">24</text>
<text x="312" y="67.7">6</text>
<text x="312" y="71.3">7</text>
<text x="316.4" y="69.1">A4</text>
<text x="330" y="69.1">A11</text>
<text x="338.7" y="71.3">22</text>
<text x="338.7" y="67.7">23</text>
<text x="50.3" y="73">16</text>
<text x="50.3" y="76.6">17</text>
<text x="57.5" y="74.4">A7</text>
<text x="57.5" y="78">A8</text>
<text x="79.1" y="74.4">D7</text>
<text x="86.8" y="73">26</text>
<text x="153" y="73">6</text>
<text x="153" y="76.6">7</text>
<text x="156.5" y="74.8">A4</text>
<text x="168.9" y="74.8">A11</text>
<text x="176.6" y="76.6">22</text>
<text x="176.6" y="73">23</text>
<text x="312" y="74.8">8</text>
<text x="316.4" y="72.7">A3</text>
<text x="316.4" y="76.2">A2</text>
<text x="330" y="76.2">A10</text>
<text x="330.4" y="72.7">!OE</text>
<text x="338.7" y="74.8">21</text>
<text x="50.3" y="80.1">18</text>
<text x="50.3" y="83.6">19</text>
<text x="57.5" y="81.5">A9</text>
<text x="79" y="81.5">NC</text>
<text x="86.8" y="80.1">35</text>
<text x="95.2" y="80.4">NC</text>
<text x="153" y="80.1">8</text>
<text x="153" y="83.6">9</text>
<text x="156.5" y="78.3">A3</text>
<text x="156.5" y="81.8">A2</text>
<text x="168.9" y="81.8">A10</text>
<text x="170.6" y="78.3">OE</text>
<text x="176.6" y="83.6">20</text>
<text x="176.6" y="80.1">21</text>
<text x="309.9" y="81.8">10</text>
<text x="312" y="78.3">9</text>
<text x="316.4" y="79.7">A1</text>
<text x="316.4" y="83.3">A0</text>
<text x="330.7" y="79.7">!CE</text>
<text x="331.7" y="83.3">D7</text>
<text x="338.7" y="81.8">19</text>
<text x="338.7" y="78.3">20</text>
<text x="50.3" y="87.1">20</text>
<text x="57.5" y="85">A10</text>
<text x="57.5" y="88.5">A11</text>
<text x="76.5" y="88.5">VDD</text>
<text x="86.8" y="87.1">8</text>
<text x="151" y="87.1">10</text>
<text x="156.5" y="85.4">A1</text>
<text x="156.5" y="88.9">A0</text>
<text x="169.2" y="88.9">IO7</text>
<text x="170.9" y="85.4">CE</text>
<text x="176.6" y="87.1">19</text>
<text x="309.9" y="85.4">11</text>
<text x="309.9" y="88.9">12</text>
<text x="316.4" y="86.8">D0</text>
<text x="331.7" y="86.8">D6</text>
<text x="338.7" y="88.9">17</text>
<text x="338.7" y="85.4">18</text>
<text x="50.3" y="90.7">22</text>
<text x="50.3" y="94.2">23</text>
<text x="57.5" y="92.1">A12</text>
<text x="57.5" y="95.6">A13</text>
<text x="151" y="90.7">11</text>
<text x="151" y="94.2">12</text>
<text x="156.5" y="92.4">IO0</text>
<text x="156.5" y="96">IO1</text>
<text x="169.2" y="96">IO5</text>
<text x="169.2" y="92.4">IO6</text>
<text x="176.6" y="94.2">17</text>
<text x="176.6" y="90.7">18</text>
<text x="309.9" y="92.4">13</text>
<text x="309.9" y="96">14</text>
<text x="316.4" y="90.3">D1</text>
<text x="316.4" y="93.8">D2</text>
<text x="331.7" y="93.8">D4</text>
<text x="331.7" y="90.3">D5</text>
<text x="338.7" y="96">15</text>
<text x="338.7" y="92.4">16</text>
<text x="50.3" y="97.7">24</text>
<text x="50.3" y="101.2">25</text>
<text x="57.5" y="99.1">A14</text>
<text x="86.8" y="101.2">21</text>
<text x="151" y="97.7">13</text>
<text x="151" y="101.2">14</text>
<text x="156.5" y="99.5">IO2</text>
<text x="169.2" y="99.5">IO4</text>
<text x="176.6" y="101.2">15</text>
<text x="176.6" y="97.7">16</text>
<text x="316.4" y="97.4">VSS</text>
<text x="331.7" y="97.4">D3</text>
<text x="57.5" y="102.7">A15</text>
<text x="77.1" y="102.7">VSS</text>
<text x="156.5" y="103">GND</text>
<text x="169.2" y="103">IO3</text>
<text x="50.3" y="108.3">38</text>
<text x="52.3" y="111.8">2</text>
<text x="57.5" y="113.2">RDY</text>
<text x="57.5" y="109.7">SOB</text>
<text x="77" y="113.2">MLB</text>
<text x="86.8" y="111.8">5</text>
<text x="50.3" y="115.4">40</text>
<text x="52.3" y="118.9">6</text>
<text x="57.5" y="116.8">RESB</text>
<text x="77.4" y="116.8">VPB</text>
<text x="86.8" y="118.9">36</text>
<text x="86.8" y="115.4">1</text>
<text x="50.3" y="125.9">34</text>
<text x="52.3" y="122.4">4</text>
<text x="57.5" y="120.3">NMIB</text>
<text x="57.5" y="123.8">IRQB</text>
<text x="76" y="123.8">PHI1</text>
<text x="79.4" y="120.3">BE</text>
<text x="86.8" y="122.4">3</text>
<text x="86.8" y="125.9">39</text>
<text x="52.3" y="129.5">7</text>
<text x="57.5" y="130.9">SYNC</text>
<text x="57.5" y="127.4">RWB</text>
<text x="72.1" y="130.9">PH0-IN</text>
<text x="76" y="127.4">PHI2</text>
<text x="86.8" y="129.5">37</text>
<text x="47.2" y="166.5">1</text>
<text x="70.7" y="166.5">14</text>
<text x="47.2" y="170">2</text>
<text x="47.2" y="173.6">3</text>
<text x="50.7" y="168.3">1A</text>
<text x="50.7" y="171.8">1B</text>
<text x="62.6" y="168.3">VCC</text>
<text x="65.1" y="171.8">4B</text>
<text x="70.7" y="173.6">12</text>
<text x="70.7" y="170">13</text>
<text x="47.2" y="177.1">4</text>
<text x="50.7" y="175.3">1Y</text>
<text x="50.7" y="178.9">2A</text>
<text x="65.1" y="175.3">4A</text>
<text x="65.3" y="178.9">4Y</text>
<text x="70.7" y="177.1">11</text>
<text x="47.2" y="180.6">5</text>
<text x="47.2" y="184.1">6</text>
<text x="50.7" y="182.4">2B</text>
<text x="50.7" y="185.9">2Y</text>
<text x="65.1" y="182.4">3B</text>
<text x="65.1" y="185.9">3A</text>
<text x="70.7" y="184.1">9</text>
<text x="70.7" y="180.6">10</text>
<text x="47.2" y="187.7">7</text>
<text x="50.7" y="189.4">GND</text>
<text x="65.3" y="189.4">3Y</text>
<text x="70.7" y="187.7">8</text>
<text x="24.4" y="226.5">1</text>
<text x="30" y="227.9">E/D</text>
<text x="40.6" y="227.9">VDD</text>
<text x="51.2" y="226.5">4</text>
<text x="24.4" y="230">2</text>
<text x="30" y="231.4">GND</text>
<text x="40.8" y="231.4">OUT</text>
<text x="51.2" y="230">3</text>
<text x="35" y="267.1">1</text>
<text x="51.2" y="267.1">2</text>
<text x="96.8" y="267.1">1</text>
<text x="112.9" y="267.1">2</text>
<text x="35" y="274.1">3</text>
<text x="51.2" y="274.1">4</text>
<text x="96.8" y="274.1">3</text>
<text x="112.9" y="274.1">4</text>
</g>
<g font-size="3.2" fill="#000080">
<text x="68.4" y="40.3">U1</text>
<text x="68.4" y="43.6">W65C02SP</text>
<text x="163.7" y="47.2">U2</text>
<text x="239.1" y="45.9">W65C22S6TPG-14</text>
<text x="239.1" y="42.7">IC1</text>
<text x="324.2" y="45.5">AS6C62256-55PCN</text>
<text x="324.2" y="42.3">U4</text>
<text x="163.7" y="50.4">AT28C256-15PU</text>
<text x="57.9" y="161.6">SN74HC00ANSRG4</text>
<text x="57.9" y="158.4">U3</text>
<text x="36.8" y="218.9">X1</text>
<text x="36.8" y="222.1">2MHz</text>
<text x="204.3" y="226.4">10K</text>
<text x="204.3" y="223.2">R2</text>
<text x="149.6" y="243.8">1K</text>
<text x="149.6" y="240.6">R3</text>
<text x="38.5" y="255.8">1k</text>
<text x="38.5" y="252.6">R4</text>
<text x="100.2" y="255.8">1k</text>
<text x="100.2" y="252.6">R1</text>
<text x="215.9" y="262.9">LCD1</text>
<text x="19.6" y="268.9">SW2</text>
<text x="81.3" y="268.9">SW1</text>
<text x="215.9" y="266.1">LCD1602</text>
<text x="19.6" y="272.1">TS665CJ</text>
<text x="81.3" y="272.1">TS665CJ</text>
</g>
<g font-size="2.5" fill="#00f">
<text x="158.4" y="251.5" transform="rotate(-90 158.4 251.5)">16</text>
<text x="161.9" y="251.5" transform="rotate(-90 161.9 251.5)">15</text>
<text x="165.5" y="251.5" transform="rotate(-90 165.5 251.5)">14</text>
<text x="169" y="251.5" transform="rotate(-90 169 251.5)">13</text>
<text x="172.5" y="251.5" transform="rotate(-90 172.5 251.5)">12</text>
<text x="176" y="251.5" transform="rotate(-90 176 251.5)">11</text>
<text x="179.6" y="251.5" transform="rotate(-90 179.6 251.5)">10</text>
<text x="183.1" y="251.5" transform="rotate(-90 183.1 251.5)">9</text>
<text x="186.6" y="251.5" transform="rotate(-90 186.6 251.5)">8</text>
<text x="190.1" y="251.5" transform="rotate(-90 190.1 251.5)">7</text>
<text x="193.7" y="251.5" transform="rotate(-90 193.7 251.5)">6</text>
<text x="197.2" y="251.5" transform="rotate(-90 197.2 251.5)">5</text>
<text x="200.7" y="251.5" transform="rotate(-90 200.7 251.5)">4</text>
<text x="204.3" y="251.5" transform="rotate(-90 204.3 251.5)">3</text>
<text x="207.8" y="251.5" transform="rotate(-90 207.8 251.5)">2</text>
<text x="211.3" y="251.5" transform="rotate(-90 211.3 251.5)">1</text>
<text x="195.1" y="255.6" transform="rotate(-90 195.1 255.6)">E</text>
<text x="202.1" y="257.4" transform="rotate(-90 202.1 257.4)">RS</text>
<text x="205.7" y="257.6" transform="rotate(-90 205.7 257.6)">VO</text>
<text x="159.8" y="258.7" transform="rotate(-90 159.8 258.7)">BLK</text>
<text x="163.3" y="258.7" transform="rotate(-90 163.3 258.7)">BLA</text>
<text x="166.9" y="258.8" transform="rotate(-90 166.9 258.8)">DB7</text>
<text x="170.4" y="258.8" transform="rotate(-90 170.4 258.8)">DB6</text>
<text x="173.9" y="258.8" transform="rotate(-90 173.9 258.8)">DB5</text>
<text x="177.4" y="258.8" transform="rotate(-90 177.4 258.8)">DB4</text>
<text x="181" y="258.8" transform="rotate(-90 181 258.8)">DB3</text>
<text x="184.5" y="258.8" transform="rotate(-90 184.5 258.8)">DB2</text>
<text x="188" y="258.8" transform="rotate(-90 188 258.8)">DB1</text>
<text x="191.6" y="258.8" transform="rotate(-90 191.6 258.8)">DB0</text>
<text x="198.6" y="258.8" transform="rotate(-90 198.6 258.8)">R/W</text>
<text x="209.2" y="259.2" transform="rotate(-90 209.2 259.2)">VCC</text>
<text x="212.7" y="258.9" transform="rotate(-90 212.7 258.9)">VSS</text>
</g>
<g font-size="2.1" fill="#00f">
<text x="223.6" y="49.8">1</text>
<text x="223.6" y="53.3">2</text>
<text x="232.6" y="51.5">VSS</text>
<text x="246.3" y="51.5">CA1</text>
<text x="258.2" y="49.8">40</text>
<text x="258.2" y="53.3">39</text>
<text x="223.6" y="56.8">3</text>
<text x="232.6" y="55">PA0</text>
<text x="232.6" y="58.5">PA1</text>
<text x="246.3" y="55">CA2</text>
<text x="246.3" y="58.5">RS0</text>
<text x="258.2" y="56.8">38</text>
<text x="223.6" y="60.3">4</text>
<text x="223.6" y="63.9">5</text>
<text x="232.6" y="62.1">PA2</text>
<text x="232.6" y="65.6">PA3</text>
<text x="246.3" y="62.1">RS1</text>
<text x="246.3" y="65.6">RS2</text>
<text x="258.2" y="60.3">37</text>
<text x="258.2" y="63.9">36</text>
<text x="223.6" y="67.4">6</text>
<text x="223.6" y="70.9">7</text>
<text x="232.6" y="69.1">PA4</text>
<text x="246.3" y="69.1">RS3</text>
<text x="258.2" y="67.4">35</text>
<text x="258.2" y="70.9">34</text>
<text x="223.6" y="74.4">8</text>
<text x="223.6" y="78">9</text>
<text x="232.6" y="72.7">PA5</text>
<text x="232.6" y="76.2">PA6</text>
<text x="244.8" y="72.7">RESB</text>
<text x="247.6" y="76.2">D0</text>
<text x="258.2" y="74.4">33</text>
<text x="258.2" y="78">32</text>
<text x="222.2" y="81.5">10</text>
<text x="232.6" y="79.7">PA7</text>
<text x="232.6" y="83.2">PB0</text>
<text x="247.6" y="79.7">D1</text>
<text x="247.6" y="83.2">D2</text>
<text x="258.2" y="81.5">31</text>
<text x="222.2" y="85">11</text>
<text x="222.2" y="88.6">12</text>
<text x="232.6" y="86.8">PB1</text>
<text x="247.6" y="86.8">D3</text>
<text x="258.2" y="85">30</text>
<text x="258.2" y="88.6">29</text>
<text x="222.2" y="92.1">13</text>
<text x="222.2" y="95.6">14</text>
<text x="232.6" y="90.3">PB2</text>
<text x="232.6" y="93.8">PB3</text>
<text x="247.6" y="90.3">D4</text>
<text x="247.6" y="93.8">D5</text>
<text x="258.2" y="92.1">28</text>
<text x="258.2" y="95.6">27</text>
<text x="222.2" y="99.1">15</text>
<text x="232.6" y="97.3">PB4</text>
<text x="232.6" y="100.9">PB5</text>
<text x="247.6" y="97.3">D6</text>
<text x="247.6" y="100.9">D7</text>
<text x="258.2" y="99.1">26</text>
<text x="222.2" y="102.7">16</text>
<text x="222.2" y="106.2">17</text>
<text x="232.6" y="104.4">PB6</text>
<text x="232.6" y="107.9">PB7</text>
<text x="245.4" y="104.4">PHI2</text>
<text x="246.3" y="107.9">CS1</text>
<text x="258.2" y="102.7">25</text>
<text x="258.2" y="106.2">24</text>
<text x="222.2" y="109.7">18</text>
<text x="222.2" y="113.3">19</text>
<text x="232.6" y="111.5">CB1</text>
<text x="244.8" y="111.5">CS2B</text>
<text x="258.2" y="109.7">23</text>
<text x="258.2" y="113.3">22</text>
<text x="222.2" y="116.8">20</text>
<text x="232.6" y="115">CB2</text>
<text x="232.6" y="118.5">VDD</text>
<text x="244.6" y="115">R/WB</text>
<text x="245.1" y="118.5">IRQB</text>
<text x="258.2" y="116.8">21</text>
</g>
</svg>
